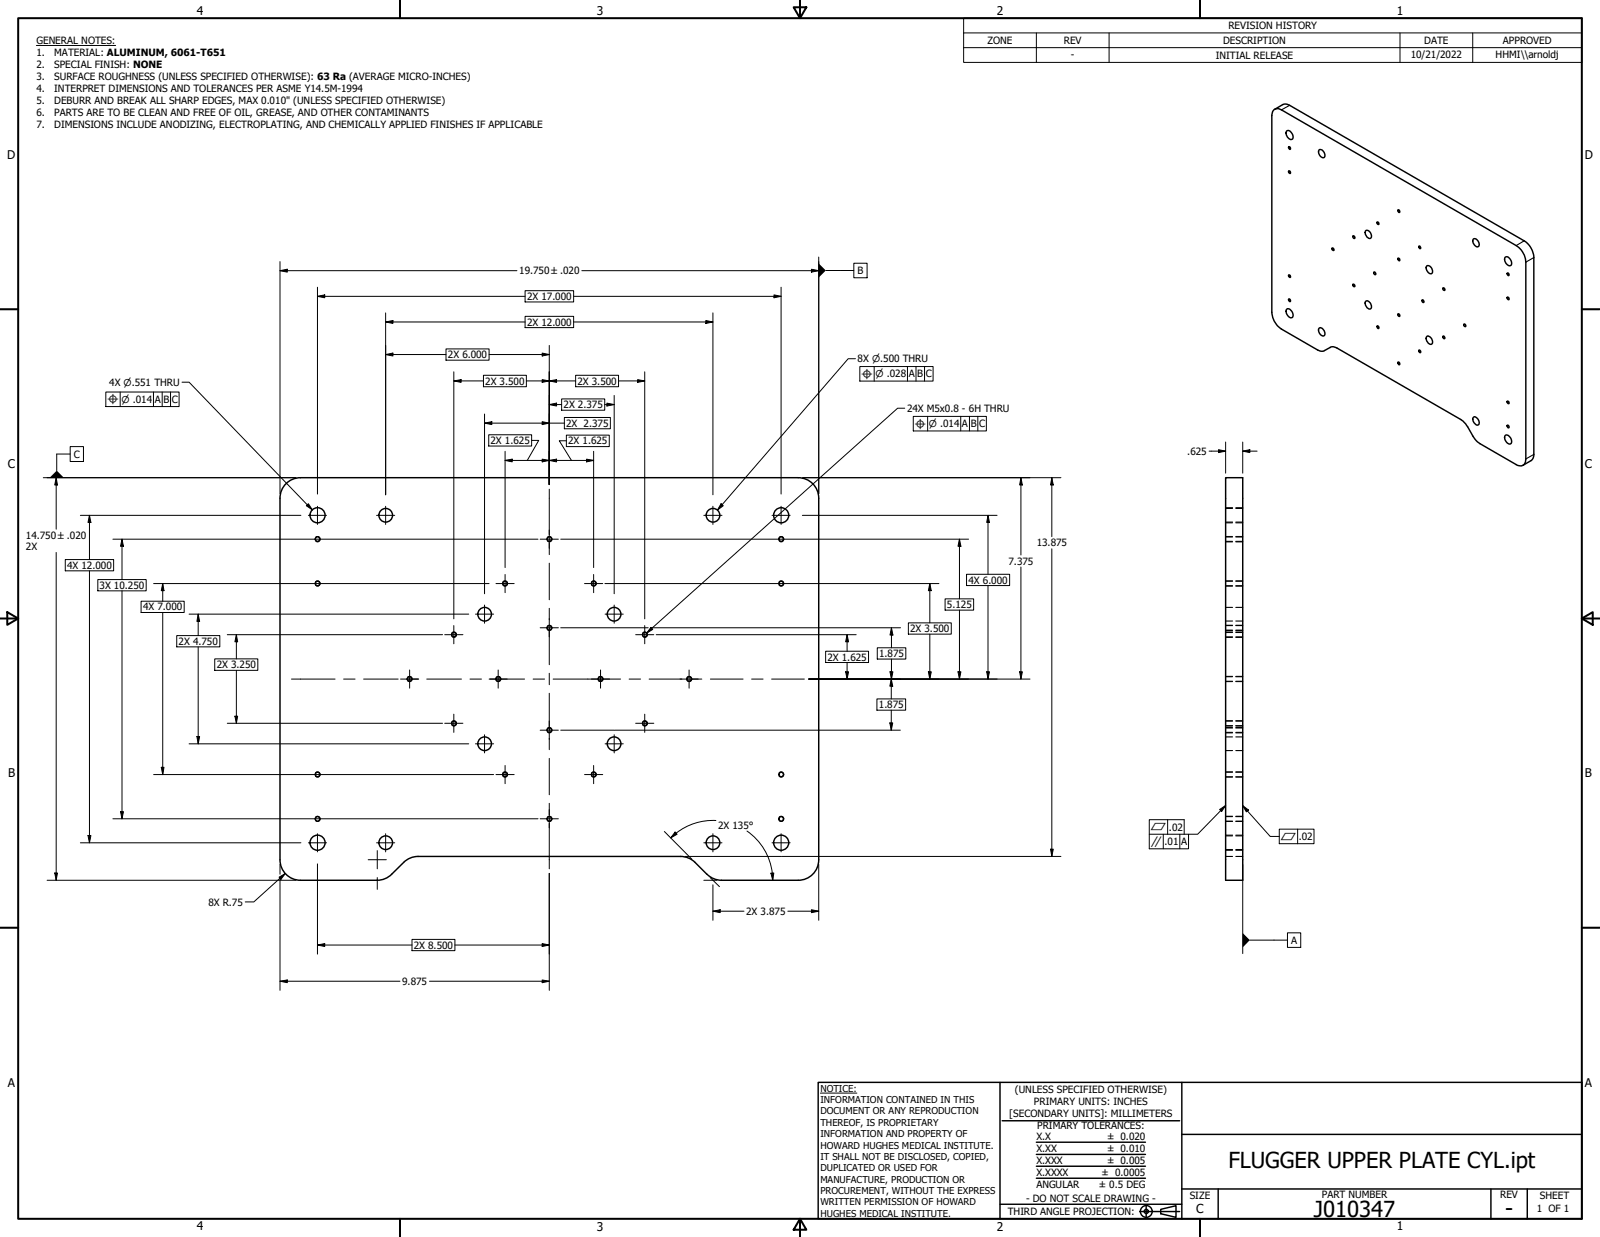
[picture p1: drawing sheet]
<svg xmlns="http://www.w3.org/2000/svg" width="559mm" height="432mm" viewBox="0 0 559 432" stroke-linecap="round" stroke-linejoin="round" font-family="sans-serif">
<!-- layer: Hidden Narrow (ANSI) -->
<g fill="none" stroke="#000" stroke-width=".35">
<path d="M110.2 187.6a.91 .91 0 0 1 1.3-.1 .91 .91 0 0 1 0 1.4 .91 .91 0 0 1-1.3-.2M191.1 187.6a.91 .91 0 0 1 1.4-.1 .91 .91 0 0 1 0 1.4 .91 .91 0 0 1-1.4-.2M272.1 187.6a.91 .91 0 0 1 1.3-.1 .91 .91 0 0 1 0 1.4 .91 .91 0 0 1-1.3-.2M428.1 189.2h2.4M428.1 187.3h2.4M431.6 189.2h2.4M431.6 187.3h2.4M110.2 203.1a.91 .91 0 0 1 1.3-.1 .91 .91 0 0 1 0 1.4 .91 .91 0 0 1-1.3-.2M175.6 203.1a.91 .91 0 0 1 1.4-.1 .91 .91 0 0 1 0 1.4 .91 .91 0 0 1-1.4-.2M191.1 218.6a.91 .91 0 0 1 1.4-.1 .91 .91 0 0 1 0 1.3 .91 .91 0 0 1-1.4-.1M206.6 203.1a.94 .94 0 0 1 1.4-.1 .94 .94 0 0 1 0 1.4 .94 .94 0 0 1-1.4-.2M272.1 203.1a.91 .91 0 0 1 1.3-.1 .91 .91 0 0 1 0 1.4 .91 .91 0 0 1-1.3-.2"/>
<path d="M428.1 218.2h2.4M428.1 204.6h2.4M428.1 202.8h2.4M431.6 218.2h2.4M431.6 204.6h2.4M431.6 202.8h2.4M142.3 236.5a.91 .91 0 0 1 1.4-.2 .91 .91 0 0 1 0 1.4 .91 .91 0 0 1-1.4-.1M157.8 221a.91 .91 0 0 1 1.3-.2 .91 .91 0 0 1 0 1.4 .91 .91 0 0 1-1.3-.1M173.2 236.5a.94 .94 0 0 1 1.4-.2 .94 .94 0 0 1 0 1.4 .94 .94 0 0 1-1.4-.1M209 236.5a.91 .91 0 0 1 1.3-.2 .91 .91 0 0 1 0 1.4 .91 .91 0 0 1-1.3-.1M224.5 221a.91 .91 0 0 1 1.3-.2 .91 .91 0 0 1 0 1.4 .91 .91 0 0 1-1.3-.1M239.9 236.5a.94 .94 0 0 1 1.4-.2 .94 .94 0 0 1 0 1.4 .94 .94 0 0 1-1.4-.1"/>
<path d="M428.1 237.9h2.4M428.1 236.1h2.4M428.1 222.5h2.4M428.1 220.6h2.4M428.1 220.1h2.4M431.6 237.9h2.4M431.6 236.1h2.4M431.6 222.5h2.4M431.6 220.6h2.4M431.6 220.1h2.4M157.8 252a.91 .91 0 0 1 1.3-.2 .91 .91 0 0 1 0 1.4 .91 .91 0 0 1-1.3-.2M191.1 254.3a.91 .91 0 0 1 1.4-.1 .91 .91 0 0 1 0 1.3 .91 .91 0 0 1-1.4-.1"/>
<path d="M224.5 252a.91 .91 0 0 1 1.3-.2 .91 .91 0 0 1 0 1.4 .91 .91 0 0 1-1.3-.2M428.1 253.4h2.4M428.1 251.6h2.4M428.1 255.8h2.4M428.1 253.9h2.4M431.6 253.4h2.4M431.6 251.6h2.4M431.6 255.8h2.4M431.6 253.9h2.4M110.2 269.8a.91 .91 0 0 1 1.3-.1 .91 .91 0 0 1 0 1.3 .91 .91 0 0 1-1.3-.1M175.6 269.8a.91 .91 0 0 1 1.4-.1 .91 .91 0 0 1 0 1.3 .91 .91 0 0 1-1.4-.1M206.6 269.8a.94 .94 0 0 1 1.4-.2 .94 .94 0 0 1 0 1.5 .94 .94 0 0 1-1.4-.2"/>
<path d="M272.1 269.8a.91 .91 0 0 1 1.3-.1 .91 .91 0 0 1 0 1.3 .91 .91 0 0 1-1.3-.1M428.1 271.3h2.4M428.1 269.4h2.4M431.6 271.3h2.4M431.6 269.4h2.4M110.2 285.3a.91 .91 0 0 1 1.3-.1 .91 .91 0 0 1 0 1.3 .91 .91 0 0 1-1.3-.1M191.1 285.3a.91 .91 0 0 1 1.4-.1 .91 .91 0 0 1 0 1.3 .91 .91 0 0 1-1.4-.1M272.1 285.3a.91 .91 0 0 1 1.3-.1 .91 .91 0 0 1 0 1.3 .91 .91 0 0 1-1.3-.1M428.1 286.8h2.4M428.1 284.9h2.4M431.6 286.8h2.4M431.6 284.9h2.4"/>
</g>
<!-- layer: Visible (ANSI) -->
<g fill="none" stroke="#000" stroke-width=".51">
<path d="M445 38.2l1.2-.3 1.3 .5 82 47.3a7.3 7.3 0 0 1 3.4 5.8v68.7a2.06 2.06 0 0 1-1 2.2 2.06 2.06 0 0 1-2.4-.2l-13.5-8-1.5-1.9-2.6-4.3-1.7-1.6-43.3-24.9-1.3-.5-.7 .1-2.6 1.5h-1.2l-13.6-7.7a7.8 7.8 0 0 1-3.3-5.9v-68.7l.3-1.4zM445.2 38.2l3.1-1.8h1.2l.9 .4 81.9 47.3a7.3 7.3 0 0 1 3.4 5.8v69.2l-.7 1.5-3.1 1.8M449.3 45.8a1.23 1.23 0 0 1 1.9 .8 1.17 1.17 0 0 1 .5 1.2 1.17 1.17 0 0 1-1 .9 2.5 2.5 0 0 1-1.4-2.9zM450 59.8a.43 .43 0 0 1 .6 .1 .43 .43 0 0 1-.2 .6zM450 51.3a.45 .45 0 0 1 .6 .2 .45 .45 0 0 1-.2 .6zM460.8 52.3a1.87 1.87 0 0 1 1.7 2.7 1.86 1.86 0 0 1-1.7-2.7zM480.9 77.5a.44 .44 0 0 1 .6 .3 .44 .44 0 0 1-.2 .6zM488.2 73.3a.45 .45 0 0 1 .6 .3 .45 .45 0 0 1-.2 .6zM450 96a.45 .45 0 0 1 .6 .2 .45 .45 0 0 1-.2 .6zM465.3 86.6a.48 .48 0 0 1 .5 .3 .48 .48 0 0 1-.2 .5l-.3-.2zM472.5 99.3a.45 .45 0 0 1 .6 .2 .45 .45 0 0 1-.2 .6l-.3-.3zM472.6 82.3a.51 .51 0 0 1 .5 .3 .51 .51 0 0 1-.2 .6l-.5-.6z"/>
<path d="M477.1 80.5a1.73 1.73 0 0 1 1.6 .9 1.73 1.73 0 0 1-.2 1.8 1.96 1.96 0 0 1-1.4-2.7zM479.9 94.9a.51 .51 0 0 1 .5 .4 .51 .51 0 0 1-.2 .6l-.4-.5zM488.2 90.2a.45 .45 0 0 1 .6 .2 .45 .45 0 0 1-.2 .6zM495.5 86a.45 .45 0 0 1 .6 .2 .45 .45 0 0 1-.2 .6zM498.3 92.8a1.73 1.73 0 0 1 1.7 .9 1.73 1.73 0 0 1-.1 1.9 1.95 1.95 0 0 1-1.6-2.8zM514.5 83.6a1.46 1.46 0 0 1 2.1 1.4 .81 .81 0 0 1-.4 1.1 .81 .81 0 0 1-1.1-.4l-.6-.9zM525.6 89.9a1.23 1.23 0 0 1 2 .8 1.17 1.17 0 0 1 .4 1.2 1.17 1.17 0 0 1-1 .9 2.5 2.5 0 0 1-1.4-2.9zM526.4 95.4a.45 .45 0 0 1 .6 .2 .45 .45 0 0 1-.3 .6zM449.3 108.1a1.24 1.24 0 0 1 1.9 .7 1.21 1.21 0 0 1 .5 1.2 1.21 1.21 0 0 1-1 .9 2.5 2.5 0 0 1-1.4-2.8zM450 104.5a.45 .45 0 0 1 .6 .2 .45 .45 0 0 1-.2 .6zM460.8 114.5a1.84 1.84 0 0 1 1.7 2.7 1.8 1.8 0 0 1-1.7-2.7zM477.1 105.1a1.73 1.73 0 0 1 1.6 .9 1.73 1.73 0 0 1-.2 1.9 1.96 1.96 0 0 1-1.4-2.8z"/>
<path d="M481 113.7a.51 .51 0 0 1 .5 .4 .51 .51 0 0 1-.2 .6l-.4-.7zM488.2 109.7a.43 .43 0 0 1 .6 .1 .43 .43 0 0 1-.2 .6zM496.7 104.7a.48 .48 0 0 1 .5 .3 .48 .48 0 0 1-.2 .6l-.3-.3zM498.3 117.4a1.73 1.73 0 0 1 1.7 .9 1.73 1.73 0 0 1-.1 1.9 1.95 1.95 0 0 1-1.6-2.8zM503.9 117.4a.45 .45 0 0 1 .6 .2 .45 .45 0 0 1-.2 .6zM504 100.5a.48 .48 0 0 1 .6 .3 .48 .48 0 0 1-.3 .5l-.3-.2zM511.3 113.1a.48 .48 0 0 1 .6 .3 .48 .48 0 0 1-.3 .6l-.3-.3zM526.4 103.8a.43 .43 0 0 1 .6 .2 .43 .43 0 0 1-.3 .6zM488.2 126.5a.45 .45 0 0 1 .6 .2 .45 .45 0 0 1-.2 .6zM495.5 122.3a.43 .43 0 0 1 .6 .2 .43 .43 0 0 1-.2 .6zM514.5 145.8a1.33 1.33 0 0 1 2 1.1 .86 .86 0 0 1-.1 1.3 .86 .86 0 0 1-1.3-.3l-.6-1zM525.6 152.1a1.24 1.24 0 0 1 2 .7 1.21 1.21 0 0 1 .4 1.3 1.21 1.21 0 0 1-1 .9 2.5 2.5 0 0 1-1.4-2.9z"/>
<path d="M526.4 140.1a.45 .45 0 0 1 .6 .2 .45 .45 0 0 1-.3 .6zM526.5 148.4a.51 .51 0 0 1 .5 .4 .51 .51 0 0 1-.3 .6l-.3-.6zM99.5 169.2a7.1 7.1 0 0 1 5.4-2.4h173.9a7.1 7.1 0 0 1 7.1 7.1v126.2a7.1 7.1 0 0 1-7.1 7.2h-26.8a7.1 7.1 0 0 1-5.1-2.1l-4.1-4.1a7.1 7.1 0 0 0-5.1-2.1h-91.7a7.1 7.1 0 0 0-5 2l-4.2 4.2a7.1 7.1 0 0 1-5.1 2.1h-26.7a7.1 7.1 0 0 1-7.2-7.2v-126.2a7.1 7.1 0 0 1 1.7-4.7zM428.1 166.8h5.9v140.5h-5.9z"/>
<circle cx="110.9" cy="179.9" r="2.64"/>
<circle cx="134.7" cy="179.9" r="2.38"/>
<circle cx="249" cy="179.9" r="2.38"/>
<circle cx="272.8" cy="179.9" r="2.64"/>
<circle cx="110.9" cy="188.2" r=".79"/>
<circle cx="191.9" cy="188.2" r=".79"/>
<circle cx="272.8" cy="188.2" r=".79"/>
<circle cx="110.9" cy="203.7" r=".79"/>
<circle cx="169.3" cy="214.4" r="2.38"/>
<circle cx="176.4" cy="203.7" r=".79"/>
<circle cx="191.9" cy="219.2" r=".79"/>
<circle cx="207.4" cy="203.7" r=".79"/>
<circle cx="214.5" cy="214.4" r="2.38"/>
<circle cx="272.8" cy="203.7" r=".79"/>
<circle cx="143" cy="237" r=".79"/>
<circle cx="158.5" cy="221.5" r=".79"/>
<circle cx="174" cy="237" r=".79"/>
<circle cx="209.7" cy="237" r=".79"/>
<circle cx="225.2" cy="221.5" r=".79"/>
<circle cx="240.7" cy="237" r=".79"/>
<circle cx="158.5" cy="252.5" r=".79"/>
<circle cx="169.3" cy="259.6" r="2.38"/>
<circle cx="191.9" cy="254.9" r=".79"/>
<circle cx="214.5" cy="259.6" r="2.38"/>
<circle cx="225.2" cy="252.5" r=".79"/>
<circle cx="110.9" cy="270.4" r=".79"/>
<circle cx="176.4" cy="270.4" r=".79"/>
<circle cx="207.4" cy="270.4" r=".79"/>
<circle cx="272.8" cy="270.4" r=".79"/>
<circle cx="110.9" cy="285.8" r=".79"/>
<circle cx="110.9" cy="294.2" r="2.64"/>
<circle cx="134.7" cy="294.2" r="2.38"/>
<circle cx="191.9" cy="285.8" r=".79"/>
<circle cx="249" cy="294.2" r="2.38"/>
<circle cx="272.8" cy="285.8" r=".79"/>
<circle cx="272.8" cy="294.2" r="2.64"/>
</g>
<!-- layer: Hidden (ANSI) -->
<g fill="none" stroke="#000" stroke-width=".38">
<path d="M428.1 177.5h2.4M428.1 177.2h2.4M431.6 177.5h2.4M431.6 177.2h2.4M428.1 182.2h2.4M428.1 189h2.4M428.1 187.5h2.4M428.1 182.5h2.4M431.6 182.2h2.4M431.6 189h2.4M431.6 187.5h2.4M431.6 182.5h2.4"/>
<path d="M428.1 216.8h2.4M428.1 212h2.4M428.1 220h2.4M428.1 218.4h2.4M428.1 204.5h2.4M428.1 202.9h2.4M431.6 216.8h2.4M431.6 212h2.4M431.6 220h2.4M431.6 218.4h2.4M431.6 204.5h2.4M431.6 202.9h2.4"/>
<path d="M428.1 237.8h2.4M428.1 236.2h2.4M428.1 222.3h2.4M428.1 220.8h2.4M431.6 237.8h2.4M431.6 236.2h2.4M431.6 222.3h2.4M431.6 220.8h2.4M428.1 257.2h2.4M428.1 253.3h2.4M428.1 251.7h2.4M428.1 255.7h2.4"/>
<path d="M428.1 254.1h2.4M431.6 257.2h2.4M431.6 253.3h2.4M431.6 251.7h2.4M431.6 255.7h2.4M431.6 254.1h2.4M428.1 262h2.4M428.1 271.1h2.4M428.1 269.6h2.4M431.6 262h2.4M431.6 271.1h2.4M431.6 269.6h2.4"/>
<path d="M428.1 299h2.4M428.1 296.5h2.4M428.1 291.8h2.4M428.1 286.6h2.4M428.1 285.1h2.4M428.1 296.8h2.4M428.1 291.5h2.4M431.6 299h2.4M431.6 296.5h2.4M431.6 291.8h2.4M431.6 286.6h2.4M431.6 285.1h2.4"/>
<path d="M431.6 296.8h2.4M431.6 291.5h2.4"/>
</g>
<!-- layer: Visible Narrow (ANSI) -->
<path d="M450.4 36.8l-2.9 1.6M532.3 84.1l-2.8 1.6M535.7 89.9l-2.8 1.6M535.7 158.6l-2.8 1.6" fill="none" stroke="#000" stroke-width=".38"/>
<!-- layer: Border (ANSI) -->
<g fill="none" stroke="#000" stroke-width=".7">
<path d="M6.3 6.3h546.1v419.1h-546.1zM139.7 0v6.3M277.2 2.5h4.4l-2.2 3.8zM279.4 0v6.3M419.1 0v6.3M0 107.9h6.3M552.4 107.9h6.4M0 215.9h6.3M2.5 213.7l3.8 2.2-3.8 2.2zM552.4 215.9l3.9-2.2v4.4zM552.4 215.9h6.4M0 323.8h6.3"/>
<path d="M552.4 323.8h6.4M139.7 425.4v6.4M279.4 425.4l2.2 3.9h-4.4zM279.4 425.4v6.4M419.1 425.4v6.4"/>
</g>
<!-- layer: Title (ANSI) -->
<g fill="none" stroke="#000" stroke-width=".51">
<path d="M285.8 377.8h266.6v47.6h-266.6zM349.2 377.8v47.6M412.7 377.8v47.6M350 391.2h62M361.9 398.7h38.1M412.7 396h139.7M361.9 411.3h38.1M361.9 407.1h38.1M361.9 403h38.1M412.7 415h139.7M425.4 415v10.4M520.7 415v10.4"/>
<path d="M533.4 415v10.4M349.2 420.4h63.5M398 422.9h14M400.3 420.6v4.6M405.4 422.1l5.3-1.2v4l-5.3-1.2z"/>
<circle cx="400.3" cy="422.9" r="2.06"/>
<circle cx="400.3" cy="422.9" r=".73"/>
</g>
<path d="M286.5 381.6h12.8" fill="none" stroke="#000" stroke-width=".35"/>
<!-- layer: Symbol (ANSI) -->
<g fill="none" stroke="#000" stroke-width=".35">
<path d="M12.7 15.9h27.7M336.5 11.5v-5.2h215.9v5.2M336.5 16.6h215.9M361.9 11.5v10.3M387.3 11.5v10.3M488.9 11.5v10.3M514.3 11.5v10.3M552.4 11.5h-215.9v5.1M552.4 11.5v10.3h-215.9v-5.2M285.9 89.7v82.6M288.4 94.4h9.8M298.2 91.9h4.6v5.1h-4.6z"/>
<path d="M37 136.8h25.5v5.1h-25.5zM42 136.8v5.1M53.6 136.8v5.1M56.6 136.8v5.1M59.6 136.8v5.1M63.6 133.4h2.4l43.1 44.6M298.8 125.2h-2.6l-45.6 52.9M300.3 128h25.6v5h-25.6zM305.3 128v5M316.9 128v5M319.9 128v5M322.9 128v5"/>
<path d="M24.5 155.9h4.6v5.2h-4.6zM24.5 158.5h-4.7v5.8M316 142.5h-2.5l-87.7 78.5M319 145.4h25.5v5h-25.5zM324 145.4v5M335.5 145.4v5M338.6 145.4v5M341.5 145.4v5M15.1 166.8h88.2M107.7 175.8l1.4 2.2-2.1-1.5zM251.8 175.8l.8 .7-2 1.6zM227.3 219l.7 .7-2.2 1.3z"/>
<path d="M401.4 291.2h13.7v5.1h-13.7v-10.2h12.2v5.1M406.3 291.2v5.1M407.8 286.1v5.1M412.1 291.2v5.1M426 282.6l2.1-1.4-1.4 2.1zM428.1 281.2l-9.8 10h-3.2M434 281.2l2.1 1.6-.8 .6zM434 281.2l9.6 10.8h3.2M446.8 289.4h12.1v5.1h-12.1zM453.2 289.4v5.1M434 301.8v31.1M436.5 328.2h13.1"/>
<path d="M449.6 325.6h4.7v5.1h-4.7z"/>
</g>
<g fill="#000">
<path d="M285.9 91.9l2.5 2.5-2.5 2.5z" fill-rule="evenodd"/>
<path d="M19.8 164.3l2.5 2.5h-5z" fill-rule="evenodd"/>
<path d="M107.7 175.8l1.4 2.2-2.1-1.5z" fill-rule="evenodd"/>
<path d="M251.8 175.8l.8 .7-2 1.6z" fill-rule="evenodd"/>
<path d="M227.3 219l.7 .7-2.2 1.3z" fill-rule="evenodd"/>
<path d="M426 282.6l2.1-1.4-1.4 2.1z" fill-rule="evenodd"/>
<path d="M434 281.2l2.1 1.6-.8 .6z" fill-rule="evenodd"/>
<path d="M434 325.7l2.5 2.5-2.5 2.5z" fill-rule="evenodd"/>
</g>
<!-- layer: Dimension (ANSI) -->
<g fill="none" stroke="#000" stroke-width=".35">
<path d="M97.8 94.5l2.5-.5v1zM97.8 94.5h82.7M97.8 91.3v81M203.2 94.5h82.7M283.4 94l2.5 .5-2.5 .5zM285.9 91.3v81M110.9 103.4l2.5-.5v1zM110.9 103.4h72.5M110.9 100.3v72.2M134.7 112.4l2.5-.5v1zM134.7 112.4h48.7M134.7 109.2v63.5"/>
<path d="M183.4 101.5h16.9v3.9h-16.9zM183.4 110.4h16.9v4h-16.9zM200.3 103.4h72.5M200.3 112.4h48.7M246.5 111.9l2.5 .5-2.5 .5zM249 109.2v63.5M270.3 102.9l2.5 .5-2.5 .5zM272.8 100.3v72.2M134.7 123.8l2.5-.5v1zM134.7 123.8h21.1M155.8 121.8h15v3.9h-15zM158.5 133l2.5-.5v1z"/>
<path d="M158.5 133h10.3M158.5 129.8v86.2M168.8 131h15v4h-15zM170.8 123.8h21M183.8 133h17.2M189.4 123.3l2.4 .5-2.4 .5zM189.4 132.5l2.4 .5-2.4 .5zM191.8 133l2.6-.5v1zM191.8 120.6v48.6M196.2 139.3h15v3.9h-15zM201 131h15v4h-15zM214.5 138v69.3"/>
<path d="M216 133h9.2M222.7 132.5l2.5 .5-2.5 .5zM225.2 129.8v86.2M169.2 147.7l2.6-.5v1zM169.2 147.7h27.9M169.2 144.5v62.8M170.7 151.8h15v3.9h-15zM176.4 157.5v40.6M185.7 153.7h2.5l-4.1 7M189.4 147.2l2.4 .5-2.4 .5zM191.8 141.2l2.6-.5v1zM191.8 141.2h4.4"/>
<path d="M197.1 145.7h16.1v4h-16.1zM197.8 151.9h15v4h-15zM197.8 153.9h-2.5l4.3 6.8M207.3 157.5v40.6M211.2 141.2h3.3M212 140.7l2.5 .5-2.5 .5zM422.3 157.5h5.8M425.6 157l2.5 .5-2.5 .5zM428.1 154.3v10.9M434 157.5l2.5-.5v1zM434 157.5h5M434 154.3v10.9"/>
<path d="M16.4 166.8h87M19.6 166.8l.5 2.5h-1zM19.6 166.8v17.9M28.1 179.9h77M31.2 179.9l.5 2.5h-1zM31.2 179.9v15.4M176.4 160.7l2.5-.4v.9zM176.4 160.7h30.9M189.4 160.3l2.4 .4-2.4 .5zM191.8 160.7l2.6-.4v.9zM204.9 160.3l2.4 .4-2.4 .5zM280.2 179.9h68"/>
<path d="M280.4 166.8h90.1M345.1 179.9l.5 2.5h-1zM345.1 179.9v20.6M356.6 166.8l.5 2.5h-1zM356.6 166.8v26.9M367.3 166.8l.6 2.5h-1zM367.3 166.8v20.5M19.6 192.8v114.5M22.8 195.3h16.9v4h-16.9zM31.2 199.3v94.9M39.4 188.2h148.5M42.6 188.2l.5 2.5h-1z"/>
<path d="M42.6 188.2v14.1M195.8 188.2h142.5M335.1 188.2l.5 2.5h-1zM335.1 188.2v20.8M356.6 197.9v39.1M367.3 191.6v107.4M34.2 202.3h16.9v3.9h-16.9zM42.6 206.2v79.6M49.3 209.9h15v3.9h-15zM53.7 203.7h117.1M56.8 203.7l.5 2.5h-1zM56.8 203.7v6.2"/>
<path d="M56.8 213.8v56.6M66 214.4h97.7M69.2 214.4l.5 2.5h-.9zM69.2 214.4v7.5M195.8 219.1h18.6M211.3 203.7h116.6M214.6 219.1h10.5M225.3 219.1h1.1M227.3 219.1h87.2M311.3 219.1l.5 2.6h-1zM311.3 219.1v7M317.2 217.4h15v4h-15z"/>
<path d="M324.7 203.7l.5 2.5h-1zM324.7 203.7v13.7M330.1 209h9.9v4h-9.9zM335.1 213v24M337.6 200.5h15v3.9h-15zM345.1 204.4v32.6M61.7 221.9h15.1v3.9h-15.1zM69.2 225.8v33.9M75 230h15v4h-15zM79.4 221.6h75.2M82.5 221.6l.5 2.4h-1zM82.5 221.6v8.4"/>
<path d="M82.5 234v18.5M229.2 221.6h69.8M282.5 237h77.2M288.4 227.3h14.9v4h-14.9zM295.3 234.5h1.1l-.6 2.5zM295.8 221.6l.6 2.4h-1.1zM295.8 221.6v5.7M295.8 231.3v5.7M306.4 226.1h10v4h-10zM310.8 234.5h1l-.5 2.5zM311.3 237l.5 2.5h-1zM311.3 237v7"/>
<path d="M311.3 230.1v6.9M324.2 234.5h1l-.5 2.5zM324.7 221.4v15.6M334.6 234.5h1l-.5 2.5zM344.6 234.5h1l-.5 2.5zM356.1 234.5h1l-.5 2.5zM66 259.7h97.7M68.8 257.1h.9l-.5 2.6zM79.4 252.5h75.2M82 250h1l-.5 2.5zM195.8 254.9h18.6M214.6 254.9h10.5"/>
<path d="M225.3 254.9h89.2M306.3 244h10v3.9h-10zM310.8 252.3h1l-.5 2.6zM311.3 247.9v7M53.7 270.4h118.7M56.3 267.8h1l-.5 2.6zM28.1 294.2h77M30.7 291.7h1l-.5 2.5zM39.4 285.8h148.5M42.1 283.3h1l-.5 2.5zM232 290.3l9.6 9.6M235.8 290.4l.7 .8-2.2 1.3z"/>
<path d="M239.3 299h9.6M249.1 299h23.6M250 286.4a21 21 0 0 0-15.7 6.1M260.9 290.1a20.9 20.9 0 0 1 8.8 14.7M272.9 299h97.6M366.9 296.4h1l-.6 2.6zM16.4 307.3h87M19.1 304.7h1l-.5 2.6zM97.5 306.2l2.1-1.3-1.5 2.1zM97.8 301.7v3.5M97.8 306.5v39.2M99.6 304.9l-11 9.9h-2.9"/>
<path d="M110.9 301.6v31.5M191.8 304.9v40.8M245.8 307.3h4.6M248 306.3l3.3 3.2M249 318.1l2.5-.5v1zM249 308.9v12.3M249 318.1h10.8M269.2 304.8l1.1-.1-.4 2.6zM269.7 304.8l.2 2.5M275.1 318.1h10.8M283.4 317.6l2.5 .5-2.5 .5zM285.9 301.7v19.5"/>
<path d="M110.9 329.9l2.5-.5v1zM110.9 329.9h33M143.9 327.9h15v4h-15zM158.9 329.9h32.9M189.4 329.4l2.4 .5-2.4 .5zM97.8 342.5l2.5-.4v.9zM97.8 342.5h41.9M150 342.5h41.8M189.4 342.1l2.4 .4-2.4 .5z"/>
</g>
<g fill="#000">
<path d="M97.8 94.5l2.5-.5v1z" fill-rule="evenodd"/>
<path d="M283.4 94l2.5 .5-2.5 .5z" fill-rule="evenodd"/>
<path d="M110.9 103.4l2.5-.5v1z" fill-rule="evenodd"/>
<path d="M134.7 112.4l2.5-.5v1z" fill-rule="evenodd"/>
<path d="M246.5 111.9l2.5 .5-2.5 .5z" fill-rule="evenodd"/>
<path d="M270.3 102.9l2.5 .5-2.5 .5z" fill-rule="evenodd"/>
<path d="M134.7 123.8l2.5-.5v1z" fill-rule="evenodd"/>
<path d="M158.5 133l2.5-.5v1z" fill-rule="evenodd"/>
<path d="M189.4 123.3l2.4 .5-2.4 .5z" fill-rule="evenodd"/>
<path d="M189.4 132.5l2.4 .5-2.4 .5z" fill-rule="evenodd"/>
<path d="M191.8 133l2.6-.5v1z" fill-rule="evenodd"/>
<path d="M222.7 132.5l2.5 .5-2.5 .5z" fill-rule="evenodd"/>
<path d="M169.2 147.7l2.6-.5v1z" fill-rule="evenodd"/>
<path d="M189.4 147.2l2.4 .5-2.4 .5z" fill-rule="evenodd"/>
<path d="M191.8 141.2l2.6-.5v1z" fill-rule="evenodd"/>
<path d="M212 140.7l2.5 .5-2.5 .5z" fill-rule="evenodd"/>
<path d="M425.6 157l2.5 .5-2.5 .5z" fill-rule="evenodd"/>
<path d="M434 157.5l2.5-.5v1z" fill-rule="evenodd"/>
<path d="M19.6 166.8l.5 2.5h-1z" fill-rule="evenodd"/>
<path d="M176.4 160.7l2.5-.4v.9z" fill-rule="evenodd"/>
<path d="M189.4 160.3l2.4 .4-2.4 .5z" fill-rule="evenodd"/>
<path d="M191.8 160.7l2.6-.4v.9z" fill-rule="evenodd"/>
<path d="M204.9 160.3l2.4 .4-2.4 .5z" fill-rule="evenodd"/>
<path d="M356.6 166.8l.5 2.5h-1z" fill-rule="evenodd"/>
<path d="M367.3 166.8l.6 2.5h-1z" fill-rule="evenodd"/>
<path d="M31.2 179.9l.5 2.5h-1z" fill-rule="evenodd"/>
<path d="M42.6 188.2l.5 2.5h-1z" fill-rule="evenodd"/>
<path d="M335.1 188.2l.5 2.5h-1z" fill-rule="evenodd"/>
<path d="M345.1 179.9l.5 2.5h-1z" fill-rule="evenodd"/>
<path d="M56.8 203.7l.5 2.5h-1z" fill-rule="evenodd"/>
<path d="M69.2 214.4l.5 2.5h-.9z" fill-rule="evenodd"/>
<path d="M324.7 203.7l.5 2.5h-1z" fill-rule="evenodd"/>
<path d="M82.5 221.6l.5 2.4h-1z" fill-rule="evenodd"/>
<path d="M295.3 234.5h1.1l-.6 2.5z" fill-rule="evenodd"/>
<path d="M295.8 221.6l.6 2.4h-1.1z" fill-rule="evenodd"/>
<path d="M310.8 234.5h1l-.5 2.5z" fill-rule="evenodd"/>
<path d="M311.3 237l.5 2.5h-1z" fill-rule="evenodd"/>
<path d="M311.3 219.1l.5 2.6h-1z" fill-rule="evenodd"/>
<path d="M324.2 234.5h1l-.5 2.5z" fill-rule="evenodd"/>
<path d="M334.6 234.5h1l-.5 2.5z" fill-rule="evenodd"/>
<path d="M344.6 234.5h1l-.5 2.5z" fill-rule="evenodd"/>
<path d="M356.1 234.5h1l-.5 2.5z" fill-rule="evenodd"/>
<path d="M68.8 257.1h.9l-.5 2.6z" fill-rule="evenodd"/>
<path d="M82 250h1l-.5 2.5z" fill-rule="evenodd"/>
<path d="M310.8 252.3h1l-.5 2.6z" fill-rule="evenodd"/>
<path d="M56.3 267.8h1l-.5 2.6z" fill-rule="evenodd"/>
<path d="M30.7 291.7h1l-.5 2.5z" fill-rule="evenodd"/>
<path d="M42.1 283.3h1l-.5 2.5z" fill-rule="evenodd"/>
<path d="M235.8 290.4l.7 .8-2.2 1.3z" fill-rule="evenodd"/>
<path d="M366.9 296.4h1l-.6 2.6z" fill-rule="evenodd"/>
<path d="M19.1 304.7h1l-.5 2.6z" fill-rule="evenodd"/>
<path d="M97.5 306.2l2.1-1.3-1.5 2.1z" fill-rule="evenodd"/>
<path d="M249 318.1l2.5-.5v1z" fill-rule="evenodd"/>
<path d="M269.2 304.8l1.1-.1-.4 2.6z" fill-rule="evenodd"/>
<path d="M283.4 317.6l2.5 .5-2.5 .5z" fill-rule="evenodd"/>
<path d="M110.9 329.9l2.5-.5v1z" fill-rule="evenodd"/>
<path d="M189.4 329.4l2.4 .5-2.4 .5z" fill-rule="evenodd"/>
<path d="M97.8 342.5l2.5-.4v.9z" fill-rule="evenodd"/>
<path d="M189.4 342.1l2.4 .4-2.4 .5z" fill-rule="evenodd"/>
</g>
<!-- layer: Center Mark (ANSI) -->
<g fill="none" stroke="#000" stroke-width=".35">
<path d="M107.7 179.9h6.3M110.9 176.7v6.4M131.5 179.9h6.4M134.7 176.7v6.4M245.8 179.9h6.4M249 176.7v6.4M269.6 179.9h6.4M272.8 176.7v6.4M188.7 188.2h6.3M191.8 185v6.4M158.5 218.4v6.3M166.1 214.4h6.3"/>
<path d="M169.2 211.2v6.4M173.2 203.7h6.4M176.4 200.5v6.4M188.7 219.1h6.3M191.8 216v6.3M204.2 203.7h6.3M207.3 200.5v6.4M211.3 214.4h6.4M214.5 211.2v6.4M225.2 218.4v6.3M139.9 237h6.3M143.1 233.9v6.3"/>
<path d="M155.3 221.6h6.4M170.8 237h6.4M174 233.9v6.3M206.6 237h6.3M209.7 233.9v6.3M222 221.6h6.3M237.5 237h6.3M240.7 233.9v6.3M155.3 252.5h6.4M158.5 249.3v6.4M166.1 259.7h6.3M169.2 256.5v6.3"/>
<path d="M188.7 254.9h6.3M191.8 251.7v6.4M211.3 259.7h6.4M214.5 256.5v6.3M222 252.5h6.3M225.2 249.3v6.4M173.2 270.4h6.4M176.4 267.2v6.4M204.2 270.4h6.3M207.3 267.2v6.4M107.7 294.2h6.3M110.9 291v6.4"/>
<path d="M131.5 294.2h6.4M131.8 296.9v6.4M134.7 291v6.4M188.7 285.8h6.3M191.8 282.6v6.4M245.8 294.2h6.4M249 291v6.4M269.6 294.2h6.4M272.8 291v6.4M128.6 300.1h6.3M131.8 306.3v4.2"/>
</g>
<!-- layer: Centerline (ANSI) -->
<g fill="none" stroke="#000" stroke-width=".35">
<path d="M191.8 170.8v15.8M191.8 189.6v4M191.8 196.6v12.8M191.8 212.3v4M191.8 219.3v12.7M101.8 237h15.2M120 237h4M127 237h12.1M142 237h4M149 237h12.2M164.1 237h4M171.1 237h12.1"/>
<path d="M186.2 237h4M191.8 235v4M193.2 237h23.5M219.7 237h4M226.7 237h11.4M241.1 237h4M248.1 237h11.4M262.5 237h4M269.5 237h11.4M191.8 242v12.7M191.8 257.7v4M191.8 264.7v12.7"/>
<path d="M191.8 280.4v4M191.8 287.4v15.9"/>
</g>
<g font-size="7.7">
<text x="429" y="407.6">FLUGGER UPPER PLATE CYL.ipt</text>
<text x="458.9" y="424.8">J010347</text>
<text x="525.7" y="424.4">-</text>
</g>
<text font-size="4.3" x="417.8" y="423.5">C</text>
<g font-size="4.2">
<text x="68.7" y="5.3">4</text>
<text x="208.4" y="5.3">3</text>
<text x="348.1" y="5.3">2</text>
<text x="487.8" y="5.3">1</text>
<text x="2.5" y="55.5">D</text>
<text x="553.5" y="55.5">D</text>
<text x="2.8" y="163.4">C</text>
<text x="553.5" y="163.4">C</text>
<text x="2.9" y="271.4">B</text>
<text x="553.5" y="271.4">B</text>
<text x="2.8" y="379.3">A</text>
<text x="553.5" y="379.3">A</text>
<text x="68.7" y="429.5">4</text>
<text x="208.4" y="429.6">3</text>
<text x="348.1" y="429.6">2</text>
<text x="487.8" y="429.5">1</text>
</g>
<g font-size="3.5">
<text x="429" y="10.2">REVISION HISTORY</text>
<text x="12.7" y="15.3">GENERAL NOTES:</text>
<text x="344.9" y="15.3">ZONE</text>
<text x="371.5" y="15.3">REV</text>
<text x="427.2" y="15.3">DESCRIPTION</text>
<text x="497.4" y="15.3">DATE</text>
<text x="524.9" y="15.3">APPROVED</text>
<text x="12.7" y="19.5">1.</text>
<text x="12.7" y="23.7">2.</text>
<text x="18.9" y="19.5">MATERIAL: ALUMINUM, 6061-T651</text>
<text x="18.9" y="23.7">SPECIAL FINISH: NONE</text>
<text x="374" y="20.3">-</text>
<text x="424.6" y="20.4">INITIAL RELEASE</text>
<text x="492.7" y="20.3">10/21/2022</text>
<text x="522.4" y="20.1">HHMI\\arnoldj</text>
<text x="12.7" y="27.8">3.</text>
<text x="18.9" y="27.8">SURFACE ROUGHNESS (UNLESS SPECIFIED OTHERWISE): 63 Ra (AVERAGE MICRO-INCHES)</text>
<text x="12.7" y="32">4.</text>
<text x="18.9" y="32">INTERPRET DIMENSIONS AND TOLERANCES PER ASME Y14.5M-1994</text>
<text x="12.7" y="36.2">5.</text>
<text x="12.7" y="40.4">6.</text>
<text x="18.9" y="36.2">DEBURR AND BREAK ALL SHARP EDGES, MAX 0.010&quot; (UNLESS SPECIFIED OTHERWISE)</text>
<text x="18.9" y="40.4">PARTS ARE TO BE CLEAN AND FREE OF OIL, GREASE, AND OTHER CONTAMINANTS</text>
<text x="12.7" y="44.6">7.</text>
<text x="18.9" y="44.6">DIMENSIONS INCLUDE ANODIZING, ELECTROPLATING, AND CHEMICALLY APPLIED FINISHES IF APPLICABLE</text>
<text x="181.3" y="95.8">19.750 ±.020</text>
<text x="299.5" y="95.7">B</text>
<text x="184.1" y="104.7">2X 17.000</text>
<text x="184.1" y="113.7">2X 12.000</text>
<text x="156.5" y="125">2X 6.000</text>
<text x="299.5" y="126.5">8X ⌀.500 THRU</text>
<text x="317.4" y="131.8">A</text>
<text x="320.4" y="131.8">B</text>
<text x="323.3" y="131.8">C</text>
<text x="38.2" y="134.7">4X ⌀.551 THRU</text>
<text x="169.5" y="134.2">2X 3.500</text>
<text x="201.7" y="134.2">2X 3.500</text>
<text x="54" y="140.7">A</text>
<text x="57.1" y="140.7">B</text>
<text x="60" y="140.7">C</text>
<text x="196.8" y="142.5">2X 2.375</text>
<text x="316.8" y="143.8">24X M5x0.8 - 6H THRU</text>
<text x="197.7" y="149">2X 2.375</text>
<text x="336" y="149.2">A</text>
<text x="339" y="149.2">B</text>
<text x="341.9" y="149.2">C</text>
<text x="171.3" y="155">2X 1.625</text>
<text x="198.4" y="155.1">2X 1.625</text>
<text x="25.8" y="159.8">C</text>
<text x="414.7" y="158.8">.625</text>
<text x="9.1" y="188.1">14.750 ±.020</text>
<text x="362.1" y="190.8">13.875</text>
<text x="9.1" y="192">2X</text>
<text x="352.2" y="197.1">7.375</text>
<text x="23.4" y="198.6">4X 12.000</text>
<text x="338.2" y="203.7">4X 6.000</text>
<text x="34.8" y="205.5">3X 10.250</text>
<text x="50" y="213.1">4X 7.000</text>
<text x="330.7" y="212.3">5.125</text>
<text x="317.9" y="220.7">2X 3.500</text>
<text x="62.4" y="225.1">2X 4.750</text>
<text x="75.7" y="233.3">2X 3.250</text>
<text x="289" y="230.6">2X 1.625</text>
<text x="307" y="229.4">1.875</text>
<text x="307" y="247.2">1.875</text>
<text x="250.8" y="289.2">2X 135°</text>
<text x="408.2" y="289.9">.02</text>
<text x="453.6" y="293.2">.02</text>
<text x="406.7" y="295">.01</text>
<text x="412.5" y="295">A</text>
<text x="72.8" y="316.1">8X R.75</text>
<text x="260.6" y="319.3">2X 3.875</text>
<text x="450.9" y="329.4">A</text>
<text x="144.5" y="331.2">2X 8.500</text>
<text x="140.5" y="343.8">9.875</text>
<text x="354.5" y="381.6">(UNLESS SPECIFIED OTHERWISE)</text>
<text x="352.5" y="390">[SECONDARY UNITS]: MILLIMETERS</text>
<text x="361.1" y="385.8">PRIMARY UNITS: INCHES</text>
<text x="362.3" y="394.1">PRIMARY TOLERANCES:</text>
<text x="361.9" y="397.9">X.X</text>
<text x="386.7" y="398">± 0.020</text>
<text x="361.9" y="402.1">X.XX</text>
<text x="361.9" y="406.3">X.XXX</text>
<text x="386.7" y="402.1">± 0.010</text>
<text x="386.7" y="406.3">± 0.005</text>
<text x="361.9" y="410.5">X.XXXX</text>
<text x="384.7" y="410.5">± 0.0005</text>
<text x="358.4" y="419.7">- DO NOT SCALE DRAWING -</text>
<text x="361.9" y="414.6">ANGULAR</text>
<text x="383.8" y="414.7">± 0.5 DEG</text>
<text x="415.5" y="418.4">SIZE</text>
<text x="461.6" y="418.3">PART NUMBER</text>
<text x="523.9" y="418.3">REV</text>
<text x="537.8" y="418.4">SHEET</text>
<text x="352" y="424.2">THIRD ANGLE PROJECTION:</text>
<text x="536.7" y="423.2">1 OF 1</text>
</g>
<g font-size="3.3">
<text x="305.8" y="131.8">⌀ .028</text>
<text x="300.7" y="132.3">⌖</text>
<text x="37.4" y="141.2">⌖</text>
<text x="42.4" y="140.7">⌀ .014</text>
<text x="319.4" y="149.7">⌖</text>
<text x="324.4" y="149.2">⌀ .014</text>
<text x="401.8" y="289.9">⏥</text>
<text x="447.2" y="293.2">⏥</text>
<text x="401.8" y="295.6">∥</text>
<text x="286.5" y="381.1">NOTICE:</text>
<text x="286.5" y="385">INFORMATION CONTAINED IN THIS</text>
<text x="286.5" y="389">DOCUMENT OR ANY REPRODUCTION</text>
<text x="286.5" y="392.9">THEREOF, IS PROPRIETARY</text>
<text x="286.5" y="396.9">INFORMATION AND PROPERTY OF</text>
<text x="286.5" y="400.9">HOWARD HUGHES MEDICAL INSTITUTE.</text>
<text x="286.5" y="404.9">IT SHALL NOT BE DISCLOSED, COPIED,</text>
<text x="286.5" y="408.9">DUPLICATED OR USED FOR</text>
<text x="286.5" y="412.8">MANUFACTURE, PRODUCTION OR</text>
<text x="286.5" y="416.8">PROCUREMENT, WITHOUT THE EXPRESS</text>
<text x="286.5" y="420.8">WRITTEN PERMISSION OF HOWARD</text>
<text x="286.5" y="424.8">HUGHES MEDICAL INSTITUTE.</text>
</g>
</svg>
